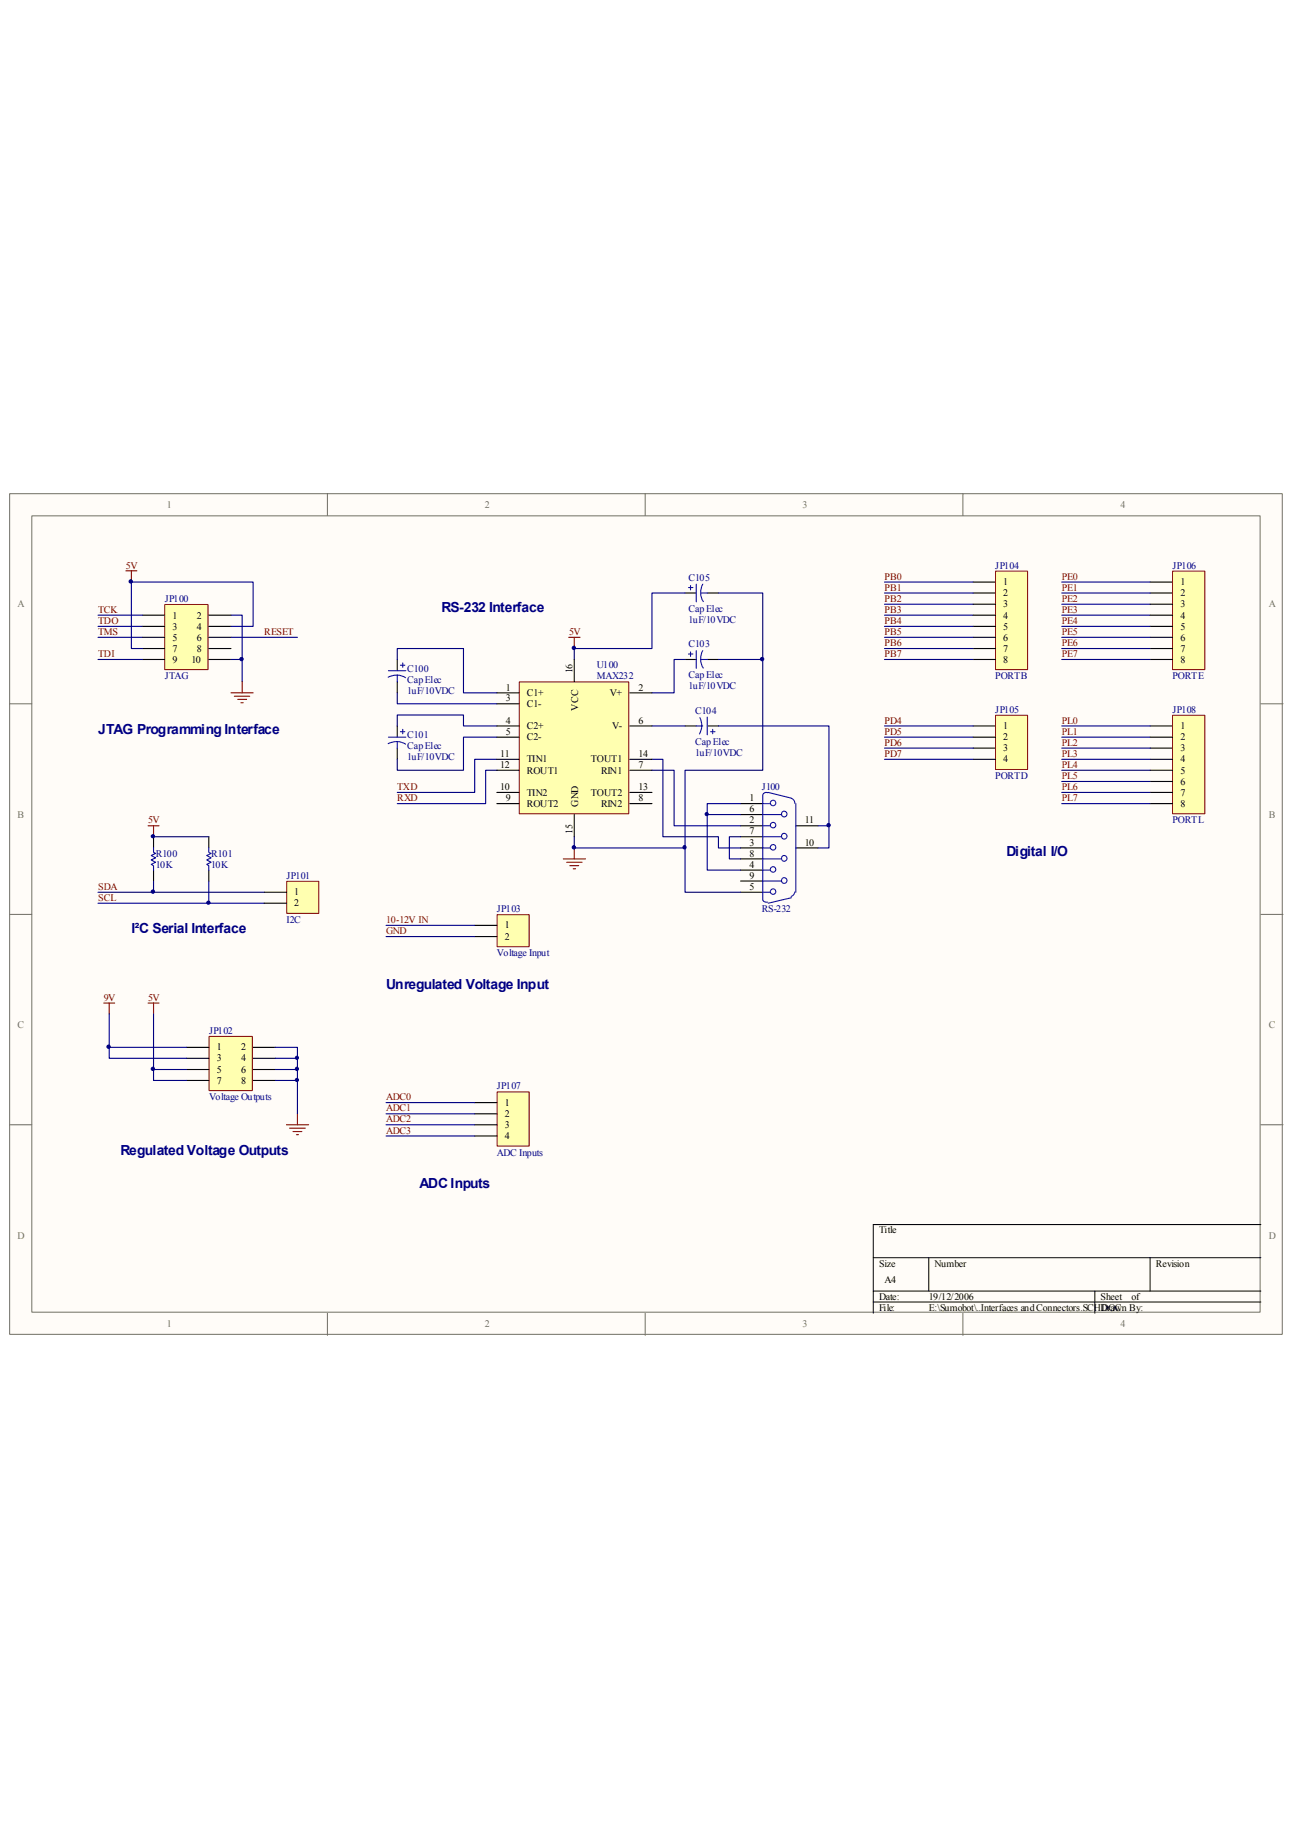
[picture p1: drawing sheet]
<svg xmlns="http://www.w3.org/2000/svg" width="210mm" height="297mm" viewBox="0 0 210 297" stroke-linecap="round" stroke-linejoin="round" font-family="sans-serif">
<path d="M1.6 80.2h206.6v136.5h-206.6z" fill="#fffcf8"/>
<path d="M1.6 80.2h206.6v136.5h-206.6z" fill="none" stroke="#706f64" stroke-width=".16"/>
<path d="M5.2 83.8h199.4v129.3h-199.4z" fill="#fffcf8"/>
<g fill="none" stroke="#706f64" stroke-width=".16">
<path d="M5.2 83.8h199.4v129.3h-199.4zM53.2 80.1v3.6M104.8 80.1v3.6M156.4 80.1v3.6M1.6 114.3h3.6M204.8 114.3h3.6M1.6 148.5h3.6M204.8 148.5h3.6M1.6 182.7h3.6M204.8 182.7h3.6M53.2 213.3v3.6M104.8 213.3v3.6"/>
<path d="M156.4 213.3v3.6"/>
</g>
<path d="M204.8 198.9h-63v14.4M141.8 204.3h63M141.8 209.7h63M141.8 211.5h63M150.8 204.3v5.4M177.8 209.7v3.6M186.8 204.3v5.4" fill="none" stroke="#000" stroke-width=".16"/>
<path d="M24 134.1h1.8M24.9 134.1v1.8" fill="none" stroke="#800000" stroke-width=".18"/>
<path d="M24.9 135.9v1.8M33.9 135.9v1.8M24.9 141.3v1.8M33.9 141.3v1.8" fill="none" stroke="#000" stroke-width=".18"/>
<path d="M24.9 137.7v.7l.4 .2-.7 .3 .7 .4-.7 .4 .7 .3-.7 .4 .3 .2v.7M33.9 137.7v.7l.4 .2-.7 .3 .7 .4-.7 .4 .7 .3-.7 .4 .3 .2v.7" fill="none" stroke="#00f" stroke-width=".18"/>
<path d="M24.9 135.9h9M24.9 143.1v1.8M33.9 143.1v3.6" fill="none" stroke="#000080" stroke-width=".18"/>
<path d="M26.8 98.2h7v10.6h-7z" fill="#ffffb0"/>
<path d="M26.8 98.2h7v10.6h-7z" fill="none" stroke="#800000" stroke-width=".16"/>
<path d="M23.1 99.9h3.6M33.9 99.9h3.6M23.1 101.7h3.6M23.1 103.5h3.6M23.1 105.3h3.6M23.1 107.1h3.6M33.9 101.7h3.6M33.9 103.5h3.6M33.9 105.3h3.6M33.9 107.1h3.6" fill="none" stroke="#000" stroke-width=".18"/>
<path d="M20.4 92.7h1.8M21.3 92.7v1.8M37.5 112.5h3.6M38.1 113.1h2.5M38.6 113.6h1.4M39.1 114.1h.4M39.3 110.7v1.8" fill="none" stroke="#800000" stroke-width=".18"/>
<path d="M37.5 99.9h1.8v10.8M37.5 101.7h3.6v-7.2h-19.8v10.8h1.8M37.5 107.1h1.8M15.9 144.9h27M15.9 146.7h27" fill="none" stroke="#000080" stroke-width=".18"/>
<path d="M46.6 143.2h5.2v5.1h-5.2z" fill="#ffffb0"/>
<path d="M46.6 143.1h5.2v5.2h-5.2z" fill="none" stroke="#800000" stroke-width=".16"/>
<g fill="none" stroke="#000" stroke-width=".18">
<path d="M120.3 130.5h3.6M120.3 134.1h3.6M120.3 137.7h3.6M120.3 132.3h3.6M120.3 135.9h3.6M120.3 139.5h3.6M129.2 134.1h3.6M129.2 137.7h3.6M42.9 144.9h3.6M42.9 146.7h3.6M120.3 144.9h3.6M120.3 141.3h3.6"/>
<path d="M120.3 143.1h3.6"/>
</g>
<path d="M15.9 99.9h7.2M15.9 107.1h7.2M15.9 101.7h7.2M15.9 103.5h7.2M37.5 103.5h10.8" fill="none" stroke="#000080" stroke-width=".18"/>
<g fill="none" stroke="#00f" stroke-width=".18">
<path d="M123.9 134.1h1.2M123.9 130.5h1.2M123.9 137.7h1.2M123.9 132.3h3M123.9 135.9h3M123.9 139.5h3M124.7 128.7h-.1a.56 .56 0 0 0-.7 .5v16.9a.69 .69 0 0 0 .8 .4M124.8 128.7l3.7 .9M128.5 129.7a.8 .8 0 0 1 .6 .8M129.2 130.5v14.4M123.9 141.3h1.2M123.9 144.9h1.2"/>
<path d="M123.9 143.1h3M128.5 145.8l-3.7 .9M129.1 144.9a.88 .88 0 0 1-.6 .7"/>
<circle cx="125.5" cy="130.4" r=".44"/>
<circle cx="125.5" cy="137.6" r=".44"/>
<circle cx="125.5" cy="134" r=".44"/>
<circle cx="127.3" cy="132.2" r=".46"/>
<circle cx="127.3" cy="139.4" r=".46"/>
<circle cx="127.3" cy="135.8" r=".46"/>
<circle cx="125.5" cy="144.8" r=".44"/>
<circle cx="125.5" cy="141.2" r=".44"/>
<circle cx="127.3" cy="143" r=".46"/>
</g>
<path d="M34 168.4h7v8.7h-7z" fill="#ffffb0"/>
<path d="M34 168.3h7v8.8h-7z" fill="none" stroke="#800000" stroke-width=".16"/>
<path d="M30.3 170.1h3.6M30.3 171.9h3.6M30.3 173.7h3.6M30.3 175.5h3.6M41.1 170.1h3.6M41.1 171.9h3.6M41.1 173.7h3.6M41.1 175.5h3.6" fill="none" stroke="#000" stroke-width=".18"/>
<path d="M16.8 162.9h1.8M17.7 162.9v1.8M24 162.9h1.8M24.9 162.9v1.8M46.5 182.7h3.6M47 183.2h2.6M47.6 183.8h1.4M48.1 184.3h.4M48.3 180.9v1.8" fill="none" stroke="#800000" stroke-width=".18"/>
<path d="M17.7 164.7v5.4h12.6M17.7 170.1v1.8h12.6M24.9 164.7v9h5.4M24.9 173.7v1.8h5.4M44.7 170.1h3.6v10.8M44.7 171.9h3.6M44.7 173.7h3.6M44.7 175.5h3.6" fill="none" stroke="#000080" stroke-width=".18"/>
<path d="M80.8 148.6h5.1v5.2h-5.1z" fill="#ffffb0"/>
<path d="M80.7 148.5h5.2v5.3h-5.2z" fill="none" stroke="#800000" stroke-width=".16"/>
<path d="M77.1 150.3h3.6M77.1 152.1h3.6" fill="none" stroke="#000" stroke-width=".18"/>
<path d="M62.7 150.3h14.4M62.7 152.1h14.4" fill="none" stroke="#000080" stroke-width=".18"/>
<path d="M161.7 92.8h5.2v16h-5.2z" fill="#ffffb0"/>
<path d="M161.7 92.8h5.2v16h-5.2z" fill="none" stroke="#800000" stroke-width=".16"/>
<path d="M158 94.5h3.6M158 96.3h3.6M158 98.1h3.6M158 99.9h3.6M158 101.7h3.6M158 103.5h3.6M158 105.3h3.6M158 107.1h3.6" fill="none" stroke="#000" stroke-width=".18"/>
<path d="M143.6 94.5h14.4M143.6 96.3h14.4M143.6 98.1h14.4M143.6 99.9h14.4M143.6 101.7h14.4M143.6 103.5h14.4M143.6 105.3h14.4M143.6 107.1h14.4" fill="none" stroke="#000080" stroke-width=".18"/>
<path d="M190.5 92.8h5.2v16h-5.2z" fill="#ffffb0"/>
<path d="M190.4 92.8h5.3v16h-5.3z" fill="none" stroke="#800000" stroke-width=".16"/>
<path d="M186.8 94.5h3.6M186.8 96.3h3.6M186.8 98.1h3.6M186.8 99.9h3.6M186.8 101.7h3.6M186.8 103.5h3.6M186.8 105.3h3.6M186.8 107.1h3.6" fill="none" stroke="#000" stroke-width=".18"/>
<path d="M172.4 94.5h14.4M172.4 96.3h14.4M172.4 98.1h14.4M172.4 99.9h14.4M172.4 101.7h14.4M172.4 103.5h14.4M172.4 105.3h14.4M172.4 107.1h14.4" fill="none" stroke="#000080" stroke-width=".18"/>
<path d="M161.7 116.2h5.2v8.8h-5.2z" fill="#ffffb0"/>
<path d="M161.7 116.2h5.2v8.8h-5.2z" fill="none" stroke="#800000" stroke-width=".16"/>
<path d="M158 117.9h3.6M158 119.7h3.6M158 121.5h3.6M158 123.3h3.6" fill="none" stroke="#000" stroke-width=".18"/>
<path d="M143.6 117.9h14.4M143.6 119.7h14.4M143.6 121.5h14.4M143.6 123.3h14.4" fill="none" stroke="#000080" stroke-width=".18"/>
<path d="M80.8 177.4h5.1v8.7h-5.1z" fill="#ffffb0"/>
<path d="M80.7 177.3h5.2v8.8h-5.2z" fill="none" stroke="#800000" stroke-width=".16"/>
<g fill="none" stroke="#000" stroke-width=".18">
<path d="M111.3 96.3h1.8M114.9 96.3h1.8M64.5 107.1v1.8M64.5 110.7v1.8M64.5 117.9v1.8M111.3 107.1h1.8M111.3 117.9h1.8M114.9 107.1h1.8M114.9 117.9h1.8M64.5 121.5v1.8M77.1 179.1h3.6M77.1 180.9h3.6"/>
<path d="M77.1 182.7h3.6M77.1 184.5h3.6"/>
</g>
<g fill="none" stroke="#000080" stroke-width=".18">
<path d="M111.3 96.3h-5.4v9h-12.6v1.8M116.7 96.3h7.2v10.8M64.5 112.5v1.8h16.2M64.5 117.9v-1.8h10.8v1.8h5.4M64.5 107.1v-1.8h10.8v7.2h5.4M80.7 119.7h-5.4v5.4h-10.8v-1.8M105.9 117.9h5.4M111.3 107.1h-1.8v5.4h-3.6M116.7 107.1h7.2v18h-12.6v12.6M116.7 117.9h17.9v19.8h-1.8M80.7 123.3h-3.6v5.4h-12.6M80.7 125.1h-1.8v5.4h-14.4"/>
<path d="M93.3 135.9v1.8h18v7.2h9M105.9 125.1h3.6v9h10.8M105.9 123.3h1.8v12.6h9v1.8h3.6M114.9 132.3h5.4M120.3 130.5h-5.4v10.8h5.4M120.3 135.9h-1.9v3.6h1.9M132.8 134.1h1.8M62.7 179.1h14.4M62.7 180.9h14.4M62.7 182.7h14.4M62.7 184.5h14.4"/>
</g>
<path d="M92.4 103.5h1.8M93.3 103.5v1.8M91.5 139.5h3.6M93.3 137.7v1.8M92 140h2.5M92.5 140.6h1.5M93.1 141.1h.4" fill="none" stroke="#800000" stroke-width=".18"/>
<g fill="none" stroke="#00f" stroke-width=".18">
<path d="M111.8 95.4h.7M112.1 95.1v.7M113.1 94.9v2.8M113.8 96.3l.1 .7 .3 .7M113.8 96.3h1.1M114.1 94.9l-.2 .6-.1 .8M63.1 108.9h2.8M63.1 119.7h2.8M64.5 109.6l.7 .2 .7 .3M64.5 109.6l-.8 .1-.7 .3M64.5 109.6v1.1M65 108h.7"/>
<path d="M65 118.8h.7M65.4 107.7v.7M65.4 118.4v.8M111.8 106.2h.7M112.1 105.9v.7M113.1 105.7v2.8M113.1 117.9h1M113.7 116.5a2.8 2.8 0 0 1-.1 2.7M113.8 107.1l.1 .7 .3 .7M113.8 107.1h1.1M114.1 105.7l-.2 .6-.1 .8M114.9 116.5v2.8"/>
<path d="M115.4 118.8h.7M115.7 118.4v.8M64.5 120.4l.7 .2 .7 .3M64.5 120.4l-.8 .1-.7 .3M64.5 120.4v1.1"/>
</g>
<path d="M84.4 110.8h17.7v21.4h-17.7z" fill="#ffffb0"/>
<path d="M84.3 110.7h17.8v21.5h-17.8z" fill="none" stroke="#800000" stroke-width=".16"/>
<g fill="none" stroke="#000" stroke-width=".18">
<path d="M80.7 112.5h3.6M80.7 114.3h3.6M80.7 117.9h3.6M80.7 119.7h3.6M93.3 107.1v3.6M102.3 112.5h3.6M102.3 117.9h3.6M80.7 123.3h3.6M80.7 125.1h3.6M80.7 128.7h3.6M80.7 130.5h3.6M93.3 132.3v3.6"/>
<path d="M102.3 123.3h3.6M102.3 125.1h3.6M102.3 128.7h3.6M102.3 130.5h3.6"/>
</g>
<path d="M190.5 116.2h5.2v16h-5.2z" fill="#ffffb0"/>
<path d="M190.4 116.2h5.3v16h-5.3z" fill="none" stroke="#800000" stroke-width=".16"/>
<path d="M186.8 117.9h3.6M186.8 119.7h3.6M186.8 121.5h3.6M186.8 123.3h3.6M186.8 125.1h3.6M186.8 126.9h3.6M186.8 128.7h3.6M186.8 130.5h3.6" fill="none" stroke="#000" stroke-width=".18"/>
<path d="M172.4 117.9h14.4M172.4 119.7h14.4M172.4 121.5h14.4M172.4 123.3h14.4M172.4 125.1h14.4M172.4 126.9h14.4M172.4 128.7h14.4M172.4 130.5h14.4" fill="none" stroke="#000080" stroke-width=".18"/>
<circle cx="17.6" cy="170" r=".28" fill="#000080"/>
<circle cx="17.6" cy="170" r=".28" fill="none" stroke="#000080" stroke-width=".16"/>
<circle cx="21.2" cy="94.4" r=".28" fill="#000080"/>
<circle cx="21.2" cy="94.4" r=".28" fill="none" stroke="#000080" stroke-width=".16"/>
<circle cx="24.8" cy="173.6" r=".28" fill="#000080"/>
<circle cx="24.8" cy="173.6" r=".28" fill="none" stroke="#000080" stroke-width=".16"/>
<circle cx="24.8" cy="144.8" r=".28" fill="#000080"/>
<circle cx="24.8" cy="144.8" r=".28" fill="none" stroke="#000080" stroke-width=".16"/>
<circle cx="24.8" cy="135.8" r=".26" fill="#000080"/>
<circle cx="24.8" cy="135.8" r=".26" fill="none" stroke="#000080" stroke-width=".16"/>
<circle cx="33.9" cy="146.6" r=".27" fill="#000080"/>
<circle cx="33.9" cy="146.6" r=".27" fill="none" stroke="#000080" stroke-width=".16"/>
<circle cx="39.2" cy="107" r=".27" fill="#000080"/>
<circle cx="39.2" cy="107" r=".27" fill="none" stroke="#000080" stroke-width=".16"/>
<circle cx="48.2" cy="175.4" r=".26" fill="#000080"/>
<circle cx="48.2" cy="175.4" r=".26" fill="none" stroke="#000080" stroke-width=".16"/>
<circle cx="48.2" cy="173.6" r=".27" fill="#000080"/>
<circle cx="48.2" cy="173.6" r=".27" fill="none" stroke="#000080" stroke-width=".16"/>
<circle cx="48.2" cy="171.8" r=".26" fill="#000080"/>
<circle cx="48.2" cy="171.8" r=".26" fill="none" stroke="#000080" stroke-width=".16"/>
<circle cx="93.2" cy="137.6" r=".28" fill="#000080"/>
<circle cx="93.2" cy="137.6" r=".28" fill="none" stroke="#000080" stroke-width=".16"/>
<circle cx="93.2" cy="105.2" r=".28" fill="#000080"/>
<circle cx="93.2" cy="105.2" r=".28" fill="none" stroke="#000080" stroke-width=".16"/>
<circle cx="111.2" cy="137.6" r=".27" fill="#000080"/>
<circle cx="111.2" cy="137.6" r=".27" fill="none" stroke="#000080" stroke-width=".16"/>
<circle cx="114.8" cy="132.2" r=".26" fill="#000080"/>
<circle cx="114.8" cy="132.2" r=".26" fill="none" stroke="#000080" stroke-width=".16"/>
<circle cx="123.8" cy="107" r=".28" fill="#000080"/>
<circle cx="123.8" cy="107" r=".28" fill="none" stroke="#000080" stroke-width=".16"/>
<circle cx="134.6" cy="134" r=".28" fill="#000080"/>
<circle cx="134.6" cy="134" r=".28" fill="none" stroke="#000080" stroke-width=".16"/>
<g font-size="2.3" fill="#000080">
<text x="71.7" y="99.4">RS-232 Interface</text>
<text x="16" y="119.2">JTAG Programming Interface</text>
<text x="163.4" y="139">Digital I/O</text>
<text x="21.3" y="151.6">I²C Serial Interface</text>
<text x="62.7" y="160.6">Unregulated Voltage Input</text>
<text x="19.6" y="187.6">Regulated Voltage Outputs</text>
<text x="68.1" y="193">ADC Inputs</text>
</g>
<g font-size="1.6" fill="#706f64">
<text x="27.1" y="82.5">1</text>
<text x="78.7" y="82.5">2</text>
<text x="130.3" y="82.5">3</text>
<text x="181.9" y="82.5">4</text>
<text x="2.8" y="98.6">A</text>
<text x="206.1" y="98.6">A</text>
<text x="2.8" y="132.8">B</text>
<text x="206.1" y="132.8">B</text>
<text x="2.8" y="167">C</text>
<text x="206.1" y="167">C</text>
<text x="2.8" y="201.2">D</text>
<text x="206.1" y="201.2">D</text>
<text x="27.1" y="215.6">1</text>
<text x="78.7" y="215.6">2</text>
<text x="130.3" y="215.6">3</text>
<text x="181.9" y="215.6">4</text>
</g>
<g font-size="1.6" fill="#800000">
<text x="20.4" y="92.3">5V</text>
<text x="143.6" y="94.1">PB0</text>
<text x="143.6" y="95.9">PB1</text>
<text x="172.4" y="94.1">PE0</text>
<text x="172.4" y="95.9">PE1</text>
<text x="16" y="101.3">TDO</text>
<text x="16" y="99.5">TCK</text>
<text x="143.6" y="97.7">PB2</text>
<text x="143.6" y="99.5">PB3</text>
<text x="143.6" y="101.3">PB4</text>
<text x="172.4" y="97.7">PE2</text>
<text x="172.4" y="99.5">PE3</text>
<text x="172.4" y="101.3">PE4</text>
<text x="16" y="106.7">TDI</text>
<text x="16" y="103.1">TMS</text>
<text x="42.9" y="103.1">RESET</text>
<text x="92.4" y="103.1">5V</text>
<text x="143.6" y="103.1">PB5</text>
<text x="143.6" y="104.9">PB6</text>
<text x="143.6" y="106.7">PB7</text>
<text x="172.4" y="103.1">PE5</text>
<text x="172.4" y="104.9">PE6</text>
<text x="172.4" y="106.7">PE7</text>
<text x="143.6" y="117.5">PD4</text>
<text x="143.6" y="119.3">PD5</text>
<text x="172.4" y="117.5">PL0</text>
<text x="172.4" y="119.3">PL1</text>
<text x="143.6" y="121.1">PD6</text>
<text x="143.6" y="122.9">PD7</text>
<text x="172.4" y="121.1">PL2</text>
<text x="172.4" y="122.9">PL3</text>
<text x="172.4" y="124.7">PL4</text>
<text x="64.5" y="130.1">RXD</text>
<text x="64.5" y="128.3">TXD</text>
<text x="172.4" y="126.5">PL5</text>
<text x="172.4" y="128.3">PL6</text>
<text x="172.4" y="130.1">PL7</text>
<text x="24" y="133.7">5V</text>
<text x="16" y="144.5">SDA</text>
<text x="16" y="146.3">SCL</text>
<text x="62.7" y="149.9">10-12V IN</text>
<text x="62.7" y="151.7">GND</text>
<text x="16.8" y="162.5">9V</text>
<text x="24" y="162.5">5V</text>
<text x="62.7" y="178.7">ADC0</text>
<text x="62.7" y="180.5">ADC1</text>
<text x="62.7" y="182.3">ADC2</text>
<text x="62.7" y="184.1">ADC3</text>
</g>
<g font-size="1.6" fill="#000080">
<text x="111.8" y="94.3">C105</text>
<text x="161.6" y="92.3">JP104</text>
<text x="190.4" y="92.3">JP106</text>
<text x="26.8" y="97.7">JP100</text>
<text x="111.8" y="101.2">1uF/10VDC</text>
<text x="111.8" y="99.4">Cap Elec</text>
<text x="111.8" y="105.1">C103</text>
<text x="26.8" y="110.3">JTAG</text>
<text x="66.1" y="112.7">1uF/10VDC</text>
<text x="66.1" y="109.1">C100</text>
<text x="66.1" y="110.9">Cap Elec</text>
<text x="96.9" y="108.5">U100</text>
<text x="96.9" y="110.3">MAX232</text>
<text x="111.8" y="112">1uF/10VDC</text>
<text x="111.8" y="110.2">Cap Elec</text>
<text x="161.6" y="110.3">PORTB</text>
<text x="190.4" y="110.3">PORTE</text>
<text x="66.1" y="119.9">C101</text>
<text x="112.9" y="115.9">C104</text>
<text x="161.6" y="115.7">JP105</text>
<text x="190.4" y="115.7">JP108</text>
<text x="66.1" y="123.5">1uF/10VDC</text>
<text x="66.1" y="121.7">Cap Elec</text>
<text x="112.9" y="122.8">1uF/10VDC</text>
<text x="112.9" y="120.9">Cap Elec</text>
<text x="123.7" y="128.3">J100</text>
<text x="161.6" y="126.5">PORTD</text>
<text x="190.4" y="133.7">PORTL</text>
<text x="25.3" y="139.1">R100</text>
<text x="25.3" y="140.9">10K</text>
<text x="34.3" y="139.1">R101</text>
<text x="34.3" y="140.9">10K</text>
<text x="46.5" y="142.7">JP101</text>
<text x="46.5" y="149.9">I2C</text>
<text x="80.7" y="148.1">JP103</text>
<text x="123.7" y="148.1">RS-232</text>
<text x="80.7" y="155.3">Voltage Input</text>
<text x="34" y="167.9">JP102</text>
<text x="34" y="178.7">Voltage Outputs</text>
<text x="80.7" y="176.9">JP107</text>
<text x="80.7" y="187.7">ADC Inputs</text>
</g>
<g font-size="1.6">
<text x="162.9" y="95">1</text>
<text x="191.7" y="95">1</text>
<text x="28" y="100.5">1</text>
<text x="32" y="100.5">2</text>
<text x="162.9" y="96.9">2</text>
<text x="162.9" y="98.6">3</text>
<text x="162.9" y="100.5">4</text>
<text x="191.7" y="96.9">2</text>
<text x="191.7" y="98.6">3</text>
<text x="191.7" y="100.5">4</text>
<text x="28" y="102.2">3</text>
<text x="28" y="104.1">5</text>
<text x="28" y="105.8">7</text>
<text x="28" y="107.7">9</text>
<text x="31.1" y="107.7">10</text>
<text x="32" y="102.2">4</text>
<text x="32" y="104.1">6</text>
<text x="32" y="105.8">8</text>
<text x="162.9" y="102.2">5</text>
<text x="162.9" y="104.1">6</text>
<text x="162.9" y="105.8">7</text>
<text x="162.9" y="107.7">8</text>
<text x="191.7" y="102.2">5</text>
<text x="191.7" y="104.1">6</text>
<text x="191.7" y="105.8">7</text>
<text x="191.7" y="107.7">8</text>
<text x="82.1" y="112.1">1</text>
<text x="82.1" y="113.9">3</text>
<text x="85.6" y="113">C1+</text>
<text x="93" y="109.3" transform="rotate(-90 93 109.3)">16</text>
<text x="99.1" y="113">V+</text>
<text x="103.7" y="112.1">2</text>
<text x="82.1" y="117.5">4</text>
<text x="82.1" y="119.3">5</text>
<text x="85.6" y="114.9">C1-</text>
<text x="85.6" y="118.4">C2+</text>
<text x="93.9" y="115.4" transform="rotate(-90 93.9 115.4)">VCC</text>
<text x="99.4" y="118.4">V-</text>
<text x="103.7" y="117.5">6</text>
<text x="162.9" y="118.4">1</text>
<text x="191.7" y="118.4">1</text>
<text x="81.2" y="122.9">11</text>
<text x="81.2" y="124.7">12</text>
<text x="85.6" y="120.2">C2-</text>
<text x="85.6" y="123.8">TIN1</text>
<text x="85.6" y="125.6">ROUT1</text>
<text x="96" y="123.8">TOUT1</text>
<text x="97.6" y="125.6">RIN1</text>
<text x="103.7" y="124.7">7</text>
<text x="103.7" y="122.9">14</text>
<text x="162.9" y="120.2">2</text>
<text x="162.9" y="122">3</text>
<text x="162.9" y="123.8">4</text>
<text x="191.7" y="120.2">2</text>
<text x="191.7" y="122">3</text>
<text x="191.7" y="123.8">4</text>
<text x="191.7" y="125.6">5</text>
<text x="81.2" y="128.3">10</text>
<text x="82.1" y="130.1">9</text>
<text x="85.6" y="129.2">TIN2</text>
<text x="85.6" y="131">ROUT2</text>
<text x="93.9" y="131.1" transform="rotate(-90 93.9 131.1)">GND</text>
<text x="96" y="129.2">TOUT2</text>
<text x="97.6" y="131">RIN2</text>
<text x="103.7" y="130.1">8</text>
<text x="103.7" y="128.3">13</text>
<text x="121.7" y="130.1">1</text>
<text x="121.7" y="131.9">6</text>
<text x="191.7" y="127.4">6</text>
<text x="191.7" y="129.2">7</text>
<text x="191.7" y="131">8</text>
<text x="93" y="135.4" transform="rotate(-90 93 135.4)">15</text>
<text x="121.7" y="133.7">2</text>
<text x="121.7" y="137.3">3</text>
<text x="121.7" y="135.5">7</text>
<text x="130.7" y="133.7">11</text>
<text x="130.7" y="137.3">10</text>
<text x="121.7" y="140.9">4</text>
<text x="121.7" y="139.1">8</text>
<text x="121.7" y="142.7">9</text>
<text x="47.8" y="145.4">1</text>
<text x="47.8" y="147.2">2</text>
<text x="121.7" y="144.5">5</text>
<text x="82" y="150.8">1</text>
<text x="82" y="152.6">2</text>
<text x="35.2" y="170.6">1</text>
<text x="35.2" y="172.4">3</text>
<text x="39.2" y="170.6">2</text>
<text x="39.2" y="172.4">4</text>
<text x="35.2" y="174.2">5</text>
<text x="35.2" y="176">7</text>
<text x="39.2" y="174.2">6</text>
<text x="39.2" y="176">8</text>
<text x="82" y="179.6">1</text>
<text x="82" y="181.4">2</text>
<text x="82" y="183.2">3</text>
<text x="82" y="185">4</text>
<text x="142.7" y="200.3">Title</text>
<text x="142.7" y="205.7">Size</text>
<text x="143.6" y="208.4">A4</text>
<text x="151.8" y="205.7">Number</text>
<text x="187.7" y="205.7">Revision</text>
<text x="142.7" y="211.1">Date:</text>
<text x="142.7" y="212.9">File:</text>
<text x="150.8" y="211.1">19/12/2006</text>
<text x="150.8" y="212.9">E:\Sumobot\..Interfaces and Connectors.SCHDOC</text>
<text x="178.7" y="212.9">Drawn By:</text>
<text x="178.7" y="211.1">Sheet</text>
<text x="183.8" y="211.1">of</text>
</g>
</svg>
